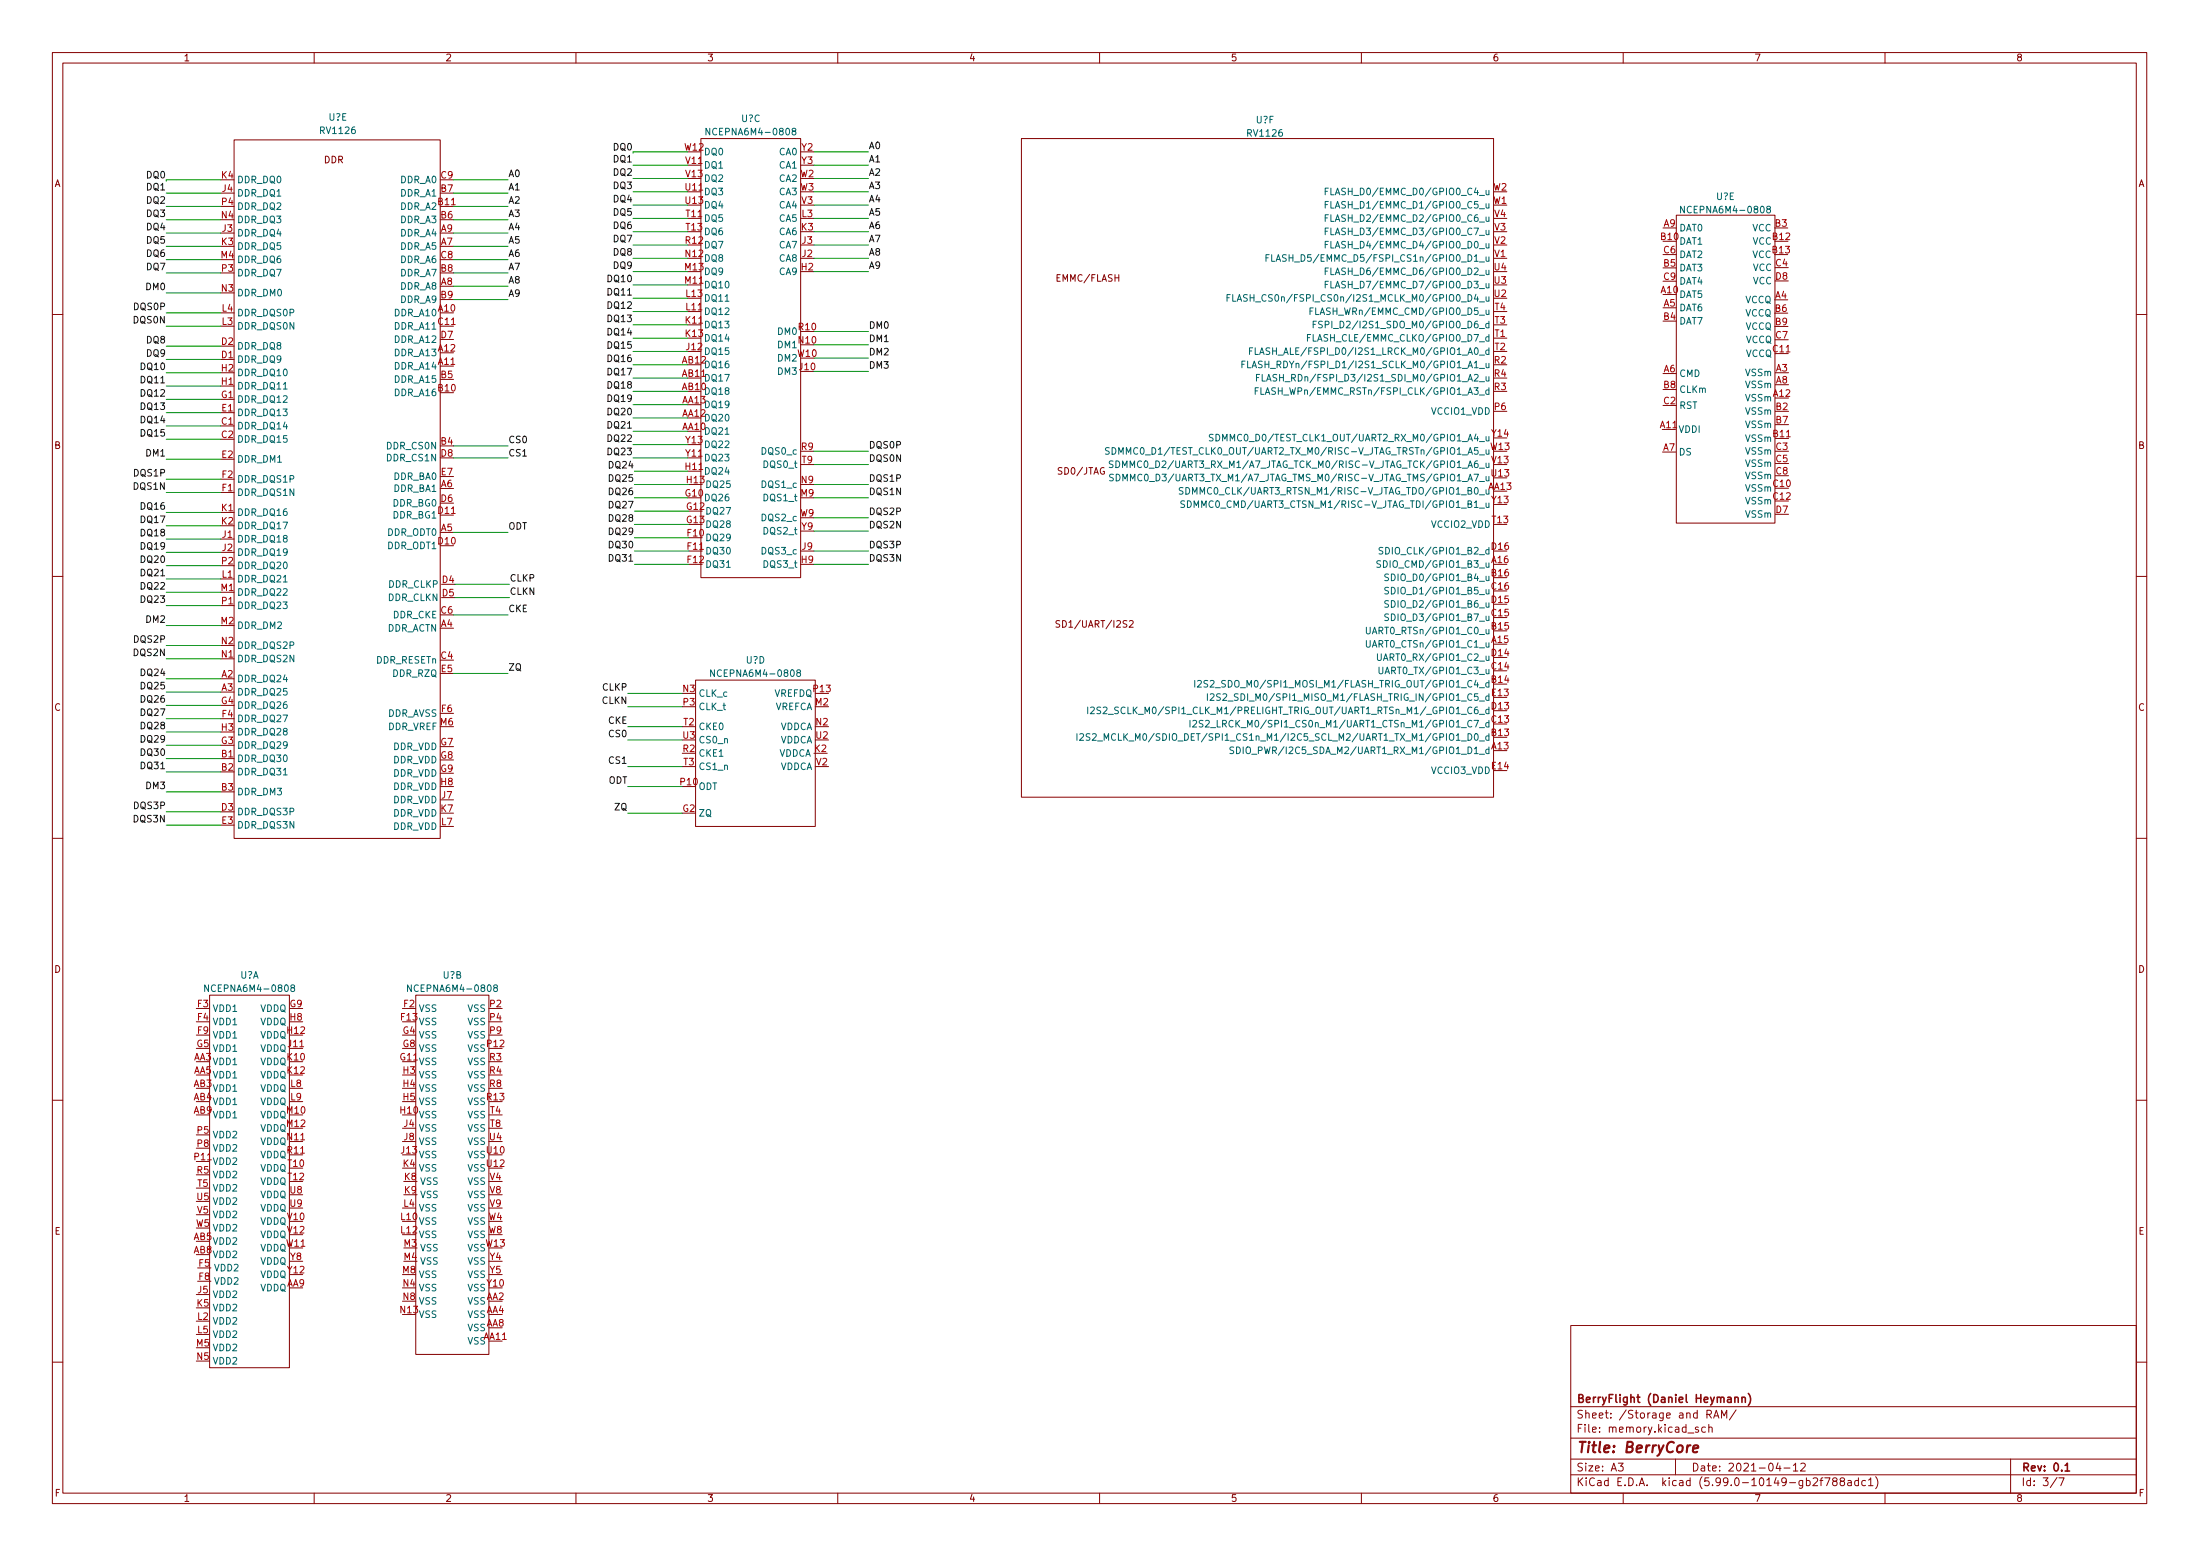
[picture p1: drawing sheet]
<svg xmlns="http://www.w3.org/2000/svg" width="420mm" height="297mm" viewBox="0 0 420 297" stroke-linecap="round" stroke-linejoin="round" font-family="sans-serif">
<g fill="none" stroke="#840000" stroke-width=".19">
<path d="M10 10h400v277h-400zM12 12h396v273h-396zM60 10v2M110 10v2M160 10v2M210 10v2M260 10v2M310 10v2M360 10v2M44.7 26.7h39.4v133.4h-39.4zM133.9 26.5h19v83.8h-19zM195.1 26.5h90.1v125.7h-90.1z"/>
<path d="M320.1 41.1h18.9v58.8h-18.9zM10 60h2M408 60h2M10 110h2M42.2 102.9h2.5M42.2 110.5h2.5M202.4 118.5h-.5l-.2 .1v.4l.6 .2 .1 .3-.3 .2h-.4M215.7 118.6l.5-.1 .2 .3-.8 .9h.8M408 110h2M132.8 129.8h22.9v28h-22.9zM10 160h2M408 160h2"/>
<path d="M40 190h15.3v71.1h-15.3zM79.4 190h14v68.6h-14zM10 210h2M408 210h2M300 253h108v32h-108zM10 260h2M300 278.5h108M300 274.5h108M300 268.5h108M309.1 279.3h.9l-.5 .6 .4 .1v.7l-.2 .1-.6-.1M320 278.5v3M324.4 272.5l-.4-.1-.2 .2v.2l.6 .2v.3h-.6"/>
<path d="M325.7 272.5l-.4-.1-.3 .3 .1 .6h.6M326 270l.7-.1 .1-.2v-.3l-.2-.2h-.6v1.5M326.4 272.6l.2-.2 .3 .1 .1 .9M326.4 271.9v1.5M326.4 270l.4 .7M327.3 270.7l.5-1.5 .5 1.5M327.4 270.3h.7M328.8 270.7v-1.5l.5 1.1 .5-1.1v1.5M331.6 269.1l-1.3 2M339.6 279.2l-.4 1.1h.9M339.9 279.8v1M342.5 279.7l.4-.4v1.5"/>
<path d="M343.9 279.5l.6-.2 .2 .2 .1 .2-1 1.1h1M384 278.5v6.5M408 260h2M60 285v2M110 285v2M160 285v2M210 285v2M260 285v2M300 281.5h108M310 285v2M340.7 280.2h1.2M342.5 280.8h.9"/>
<path d="M346.3 282.3l.5-.2 .3 .2v.2l-.9 1.1h.9M347.6 282.6h.5M348.1 282.1l-.3 .2v1.3M348.5 282.1h1l-.6 1.5M350.3 282.8l-.3-.3 .1-.2 .2-.2 .4 .1 .2 .2-.1 .2-.7 .2-.1 .2 .1 .5 .2 .1h.3l.3-.3-.1-.4-.2-.1M351.7 282.8l-.3-.3 .1-.2 .2-.2 .4 .1 .2 .2-.1 .2-.6 .2-.2 .2 .1 .5 .2 .1h.3l.3-.3-.1-.4-.2-.1M352.9 282.7h.6l.1 .9M353.6 283h-.5a.29 .29 0 0 0-.3 .3 .29 .29 0 0 0 .3 .3l.5-.1M354.9 282.7l-.4-.1-.3 .3 .2 .6h.5M354.9 282.1v1.5M356.3 282.7l-.4-.1-.3 .3 .1 .6h.6M356.8 282.5l.5-.4v1.5"/>
<path d="M356.8 283.6h.9M358.2 281.9a1.72 1.72 0 0 1 0 2.3M360 285v2M392.9 282l-1.3 2M393.2 282.1h1l-.6 1.5"/>
</g>
<path d="M331.3 266.9l.2-.2 .4 .1 .1 .9M331.3 266.7v1M332.7 266.9l.2-.2 .4 .1v.9M332.7 266.7v1M333.9 266a1.72 1.72 0 0 1 0 2.3M394.4 279.7l.4-.4v1.5M394.4 280.8h.9" fill="none" stroke="#840000" stroke-width=".3"/>
<path d="M323.3 276.6l1-.2v-.4h-.8l-.2 1 .2 .2 .6-.1" fill="none" stroke="#840000" stroke-width=".4"/>
<g fill="none" stroke="#006464" stroke-width=".19">
<path d="M135.6 24.5v1.3l-.8-1.3v1.3M151.5 25l-.2-.2v-.2l.2-.1h.4v.4l-.5 .2-.1 .2v.3l.2 .2h.3l.2-.3-.1-.3-.1-.2M253.1 39.1h.4M253.1 36.5h.4M253.7 38.5h-.6v1.2M253.7 35.9h-.6v1.3M254.2 38.5v1.2h.6M254.2 35.9v1.3h.6M321.7 39.4v1.2l-.7-1.2v1.2M337.6 39.9l-.2-.2 .1-.2 .1-.1h.4l.1 .4-.6 .2-.1 .2 .1 .3 .1 .1h.3l.2-.2v-.2l-.2-.3M234.3 56.8h.5M234.9 56.2h-.6v1.3"/>
<path d="M235.4 56.2v1.3h.6M236.3 57.5l.4-1.3 .4 1.3M236.4 57.1h.6M238.2 56.3l-.5-.1-.2 .3 .1 .3 .6 .2v.4l-.2 .1-.5-.1M241.8 49.2h.4M242.4 48.6h-.6v1.3M242.9 48.6v1.3h.6M243.7 49.9l.4-1.3 .5 1.3M243.8 49.5h.6M250.2 59.4h.4M250.8 58.8h-.6v1.2M253.1 54.3h.4"/>
<path d="M253.1 51.8h.4M253.1 46.7h.4M253.1 44.1h.4M253.1 41.6h.4M253.7 53.7h-.6v1.3M253.7 51.2h-.6v1.2M253.7 46.1h-.6v1.2M253.7 43.5h-.6v1.3M253.7 41h-.6v1.3M254.2 53.7v1.3h.6M254.2 51.2v1.2h.6M254.2 46.1v1.2h.6"/>
<path d="M254.2 43.5v1.3h.6M254.2 41v1.3h.6M237.2 69.5h.4M237.8 68.9h-.6v1.3M238.3 68.9v1.3h.6M238.6 67h.5M239.1 70.2l.4-1.3 .5 1.3M239.2 66.4h-.6v1.3M239.2 69.8h.6M239.7 66.4v1.3h.6M239.7 74.6h.4M240 72.1h.4"/>
<path d="M240.3 74h-.6v1.3M240.6 71.5h-.6v1.2M240.6 67.7l.4-1.3 .4 1.3M240.7 67.3h.6M240.8 74v1.3h.6M241.1 69l-.5-.1-.2 .2v.3l.5 .3 .2 .3-.3 .2-.5-.1M241.1 71.5v1.2h.6M241.7 75.3l.4-1.3 .4 1.3M241.9 72.7l.4-1.2 .4 1.2M242 72.4h.6M243.8 71.5h-.4l-.3 .2 .1 .3 .6 .3v.3l-.2 .1h-.5M249.7 64.5h.4"/>
<path d="M250.3 63.9h-.6v1.2M250.8 61.9h.4M251.4 61.3h-.6v1.3M252.5 61.4l-.4-.1-.2 .1v.4l.5 .2 .1 .3-.2 .3-.5-.1M253.1 62l.6-.1 .1-.2v-.3l-.7-.1v1.3M211.8 85.5l-.4-.1-.2 .2v.3l.5 .3 .1 .3-.2 .2h-.5M212.4 85.4a.64 .64 0 0 1 .7 .7 .64 .64 0 0 1-.7 .6zM212.6 88h-.5l-.2 .1v.4l.5 .2 .2 .3-.3 .3-.5-.1M212.6 90.6l-.5-.1-.1 .1v.4l.5 .3 .1 .3-.2 .2-.5-.1M213.1 88a.64 .64 0 0 1 .7 .6 .64 .64 0 0 1-.7 .7zM213.2 90.5a.64 .64 0 0 1 .7 .7 .64 .64 0 0 1-.7 .6zM213.7 86.7v-1.3l.4 1 .4-1v1.3"/>
<path d="M214.4 89.3v-1.3l.4 .9 .4-.9v1.3M214.4 91.8v-1.3l.5 .9 .4-.9v1.3M225.9 93.1h-.4l-.2 .1v.4l.5 .2 .1 .3-.2 .2h-.5M226.2 95.7l-.4-.1-.2 .1v.4l.5 .2 .1 .3-.2 .3-.5-.1M226.5 93.1a.64 .64 0 0 1 .7 .6 .64 .64 0 0 1-.7 .6zM226.8 95.6a.64 .64 0 0 1 .7 .6 .64 .64 0 0 1-.7 .7zM227.7 94.3v-1.2l.5 .9 .4-.9v1.2M228.1 96.9v-1.3l.4 .9 .4-.9v1.3M231.7 83l-.5-.1-.2 .1v.4l.6 .2 .1 .3-.3 .3-.4-.1M232.2 82.9a.64 .64 0 0 1 .8 .6 .64 .64 0 0 1-.8 .7zM283.8 88.4l.1 .8 .3 .1 .2-.2M284.4 88.4v.9"/>
<path d="M261 119.7v1.1l.2 .2 .4-.1 .1-.1v-1.1M263.7 107.1l-.5-.1-.2 .2v.3l.6 .3 .1 .3-.3 .2-.5-.1M264.1 104.6l-.5-.1-.2 .1v.4l.6 .2 .1 .3-.2 .3-.5-.1M265.2 109.6h-.5l-.2 .1v.4l.6 .2 .1 .3-.3 .2h-.4M265.2 117.3l-.5-.1-.2 .1v.4l.6 .2 .1 .3-.3 .3-.4-.1M265.2 112.2l-.5-.1-.2 .1v.4l.6 .2 .1 .3-.3 .3-.4-.1M265.2 114.7h-.5l-.2 .1v.3l.6 .3 .1 .3-.3 .2h-.4M136.4 127.9v1.2l-.7-1.2v1.2M152.4 128.4l-.2-.2v-.2l.2-.1h.4v.4l-.5 .2-.1 .2v.3l.2 .1h.4l.1-.2v-.2l-.3-.3M207.7 135v1.2M208.3 135.1l.5-.1 .2 .3-.8 .9h.8M210.2 135h-.5l-.2 .1v.4l.6 .2 .1 .3-.2 .2h-.5"/>
<path d="M210.7 135.1l.5-.1 .2 .3-.8 .9h.8M211.7 136.4h.9M227.3 137.5v1.3M227.8 137.6l.5-.1 .2 .4-.8 .9h.8M228.2 129.9v1.3M228.7 130l.5-.1 .2 .4-.7 .9h.7M229.7 137.6l-.4-.1-.2 .1v.4l.5 .2 .1 .3-.2 .3-.5-.1M230.2 137.6l.5-.1 .3 .4-.8 .9h.8M230.6 132.4v1.3M230.7 130l-.5-.1-.2 .1v.4l.5 .2 .2 .3-.3 .3-.5-.1M231.1 130l.5-.1 .3 .4-.8 .9h.8M231.1 132.6l.5-.2 .3 .4-.8 .9h.8"/>
<path d="M231.2 138.9h1M233.1 132.5l-.5-.1-.2 .2v.3l.6 .3 .1 .3-.3 .2-.5-.1M233.6 132.6l.4-.2 .3 .4-.8 .9h.8M261 122.3v1l.2 .2h.4l.1-.2v-1M263.1 124.8v1l.2 .3 .4-.1 .1-.2v-1M263.4 127.4v1l.2 .2h.4l.1-.2v-1M205.7 140.1v1.2M206.2 140.2l.5-.1 .2 .3-.7 .9h.7M208.2 140.1h-.5l-.2 .1v.3l.5 .3 .2 .3-.3 .2h-.5M208.6 140.2l.5-.1 .3 .3-.8 .9h.8M209.6 141.4h1M210.9 141.3v-1.2l.4 .9 .4-.9v1.2"/>
<path d="M235.6 142.7l-.5-.1-.2 .1v.4l.6 .2 .1 .3-.2 .3-.5-.1M236.2 142.6a.64 .64 0 0 1 .7 .6 .64 .64 0 0 1-.7 .7zM237.4 142.6v1.3M39.8 188v1.3l-.7-1.3v1.3M55.8 188.6l-.3-.3 .1-.2 .2-.1 .3 .1 .1 .3-.5 .2-.2 .2 .1 .4 .2 .1 .3-.1 .2-.2v-.2l-.3-.2M78.6 188v1.3l-.8-1.3v1.3M94.5 188.6l-.2-.3v-.2l.2-.1 .4 .1v.3l-.5 .2-.1 .2v.4l.2 .1 .4-.1 .1-.2v-.2l-.2-.2"/>
</g>
<g fill="none" stroke="#009600" stroke-width=".19">
<path d="M31.7 39.4h10.5M31.7 36.9h10.5M31.7 34.3h10.5M86.6 39.4h10.4M86.6 36.9h10.4M86.6 34.3h10.4M120.9 39.2h10.4M120.9 34.1h10.4M120.9 36.6h10.4M120.9 31.5h10.4M120.9 29h10.4M155.4 39.2h10.5"/>
<path d="M155.4 34.1h10.5M155.4 36.6h10.5M155.4 31.5h10.5M155.4 29h10.5M31.7 41.9h10.5M31.7 44.5h10.5M31.7 52.1h10.5M31.7 49.6h10.5M31.7 59.7h10.5M31.7 55.9h10.5M31.7 47h10.5M86.6 41.9h10.4"/>
<path d="M86.6 44.5h10.4M86.6 52.1h10.4M86.6 49.6h10.4M86.6 47h10.4M86.6 57.2h10.4M86.6 54.6h10.4M120.9 56.9h10.4M120.9 51.9h10.4M120.9 49.3h10.4M120.9 44.2h10.4M120.9 46.8h10.4M120.9 54.4h10.4"/>
<path d="M120.9 41.7h10.4M120.9 59.5h10.4M155.4 51.9h10.5M155.4 49.3h10.5M155.4 44.2h10.5M155.4 46.8h10.5M155.4 41.7h10.5M31.7 66.1h10.5M31.7 68.6h10.5M31.7 62.3h10.5M31.7 71.2h10.5M31.7 73.7h10.5"/>
<path d="M31.7 76.2h10.5M31.7 78.8h10.5M120.9 67.1h10.4M120.9 64.6h10.4M120.9 79.8h10.4M120.9 77.3h10.4M120.9 62h10.4M120.9 74.7h10.4M120.9 72.2h10.4M120.9 69.6h10.4M155.4 68.4h10.5M155.4 63.3h10.5"/>
<path d="M155.4 65.8h10.5M155.4 70.9h10.5M31.7 81.3h10.5M31.7 83.9h10.5M31.7 87.7h10.5M31.7 97.8h10.5M31.7 94h10.5M31.7 91.5h10.5M86.6 85.1h10.4M86.6 87.4h10.4M120.9 82.3h10.4M120.9 87.4h10.4"/>
<path d="M120.9 84.9h10.4M121.2 97.6h10.4M121.2 92.5h10.4M121.2 95h10.1M121.2 90h10.1M155.4 92.5h10.5M155.4 95h10.5M155.4 98.8h10.5M155.4 86.1h10.5M155.4 88.7h10.5M31.7 110.5h10.5M31.7 105.4h10.5"/>
<path d="M31.7 113.1h10.5M31.7 108h10.5M31.7 115.6h10.5M31.7 100.4h10.5M31.7 102.9h10.5M31.7 119.4h10.5M86.6 117.4h10.4M86.6 101.6h10.4M86.9 114.1h10.4M86.9 111.5h10.4M121.2 107.7h10.4M121.2 102.7h10.4"/>
<path d="M121.2 100.1h10.4M121.2 105.2h10.4M155.4 107.7h10.5M155.4 105.2h10.5M155.4 101.4h10.5M31.7 129.6h10.5M31.7 137.2h10.5M31.7 123.2h10.5M31.7 125.8h10.5M31.7 134.7h10.5M31.7 139.7h10.5M31.7 132.1h10.5"/>
<path d="M86.6 128.6h10.4M119.9 134.9h10.4M119.9 132.4h10.4M119.9 138.7h10.4M31.7 151.2h10.5M31.7 142.3h10.5M31.7 147.4h10.5M31.7 155h10.5M31.7 157.5h10.5M31.7 144.8h10.5M119.9 141.3h10.4M119.9 155.2h10.4"/>
<path d="M119.9 150.2h10.4M119.9 146.3h10.4"/>
</g>
<text font-size="2.8" fill="#840000" x="301" y="277.3">Title: BerryCore</text>
<g font-size="2.1" fill="#840000">
<text x="301" y="267.8">BerryFlight (Daniel Heymann)</text>
<text x="301" y="273.5">File: memory.kicad_sch</text>
<text x="301" y="270.8">Sheet: /Storage and RAM/</text>
<text x="301" y="280.9">Size: A3</text>
<text x="323" y="280.9">Date: 2021-04-12</text>
<text x="386" y="280.9">Rev: 0.1</text>
<text x="301" y="283.7">KiCad E.D.A. kicad (5.99.0-10149-gb2f788adc1)</text>
<text x="386" y="283.7">Id: 3/7</text>
</g>
<g font-size="1.8" fill="#840000">
<text x="35" y="11.7">1</text>
<text x="85" y="11.7">2</text>
<text x="135" y="11.7">3</text>
<text x="185" y="11.7">4</text>
<text x="235" y="11.7">5</text>
<text x="285" y="11.7">6</text>
<text x="335" y="11.7">7</text>
<text x="385" y="11.7">8</text>
<text x="10.3" y="35.7">A</text>
<text x="61.8" y="31.2">DDR</text>
<text x="408.3" y="35.7">A</text>
<text x="201.9" y="53.8">EMMC/FLASH</text>
<text x="10.3" y="85.7">B</text>
<text x="408.3" y="85.7">B</text>
<text x="202.2" y="90.6">SD0/JTAG</text>
<text x="202.6" y="119.8">SD1/UART/I2S2</text>
<text x="10.3" y="135.7">C</text>
<text x="408.3" y="135.7">C</text>
<text x="10.3" y="185.7">D</text>
<text x="408.3" y="185.7">D</text>
<text x="10.4" y="235.7">E</text>
<text x="408.4" y="235.7">E</text>
<text x="10.4" y="285.7">F</text>
<text x="35" y="286.7">1</text>
<text x="85" y="286.7">2</text>
<text x="135" y="286.7">3</text>
<text x="185" y="286.7">4</text>
<text x="235" y="286.7">5</text>
<text x="285" y="286.7">6</text>
<text x="335" y="286.7">7</text>
<text x="385" y="286.7">8</text>
<text x="408.4" y="285.7">F</text>
</g>
<g font-size="1.8" fill="#006464">
<text x="62.7" y="23">U?E</text>
<text x="141.6" y="23.3">U?C</text>
<text x="239.9" y="23.5">U?F</text>
<text x="61.3" y="25.6">RV1126</text>
<text x="134.4" y="29.6">DQ0</text>
<text x="135.7" y="25.8">NCEPNA6M4-0808</text>
<text x="148.9" y="29.6">CA0</text>
<text x="238.4" y="26.1">RV1126</text>
<text x="45.2" y="35">DDR_DQ0</text>
<text x="76.5" y="35">DDR_A0</text>
<text x="134.4" y="32.2">DQ1</text>
<text x="134.4" y="34.7">DQ2</text>
<text x="148.9" y="34.7">CA2</text>
<text x="148.9" y="32.2">CA1</text>
<text x="45.2" y="37.5">DDR_DQ1</text>
<text x="45.2" y="40">DDR_DQ2</text>
<text x="76.5" y="40">DDR_A2</text>
<text x="76.5" y="37.5">DDR_A1</text>
<text x="134.4" y="37.2">DQ3</text>
<text x="134.4" y="39.8">DQ4</text>
<text x="148.9" y="39.8">CA4</text>
<text x="148.9" y="37.2">CA3</text>
<text x="255.2" y="39.8">FLASH_D1/EMMC_D1/GPIO0_C5_u</text>
<text x="255.2" y="37.2">FLASH_D0/EMMC_D0/GPIO0_C4_u</text>
<text x="321.8" y="40.7">NCEPNA6M4-0808</text>
<text x="327.7" y="38.2">U?E</text>
<text x="45.2" y="45.1">DDR_DQ4</text>
<text x="45.2" y="47.7">DDR_DQ5</text>
<text x="45.2" y="42.6">DDR_DQ3</text>
<text x="76.5" y="47.7">DDR_A5</text>
<text x="76.5" y="45.1">DDR_A4</text>
<text x="76.5" y="42.6">DDR_A3</text>
<text x="134.4" y="47.4">DQ7</text>
<text x="134.4" y="42.3">DQ5</text>
<text x="134.4" y="44.9">DQ6</text>
<text x="148.9" y="47.4">CA7</text>
<text x="148.9" y="44.9">CA6</text>
<text x="148.9" y="42.3">CA5</text>
<text x="255.2" y="47.4">FLASH_D4/EMMC_D4/GPIO0_D0_u</text>
<text x="255.2" y="44.9">FLASH_D3/EMMC_D3/GPIO0_C7_u</text>
<text x="255.2" y="42.3">FLASH_D2/EMMC_D2/GPIO0_C6_u</text>
<text x="320.6" y="44.2">DAT0</text>
<text x="320.6" y="46.7">DAT1</text>
<text x="334.6" y="44.2">VCC</text>
<text x="334.7" y="46.7">VCC</text>
<text x="45.2" y="50.2">DDR_DQ6</text>
<text x="45.2" y="52.7">DDR_DQ7</text>
<text x="76.5" y="52.7">DDR_A7</text>
<text x="76.5" y="50.2">DDR_A6</text>
<text x="134.4" y="52.5">DQ9</text>
<text x="134.4" y="49.9">DQ8</text>
<text x="148.9" y="52.5">CA9</text>
<text x="148.9" y="49.9">CA8</text>
<text x="245.3" y="49.9">FLASH_D5/EMMC_D5/FSPI_CS1n/GPIO0_D1_u</text>
<text x="255.2" y="52.5">FLASH_D6/EMMC_D6/GPIO0_D2_u</text>
<text x="320.6" y="51.8">DAT3</text>
<text x="320.6" y="49.2">DAT2</text>
<text x="334.6" y="49.2">VCC</text>
<text x="334.7" y="51.7">VCC</text>
<text x="45.2" y="56.6">DDR_DM0</text>
<text x="76.5" y="55.3">DDR_A8</text>
<text x="76.5" y="57.8">DDR_A9</text>
<text x="134.4" y="57.6">DQ11</text>
<text x="134.4" y="55">DQ10</text>
<text x="238.5" y="57.6">FLASH_CS0n/FSPI_CS0n/I2S1_MCLK_M0/GPIO0_D4_u</text>
<text x="255.2" y="55">FLASH_D7/EMMC_D7/GPIO0_D3_u</text>
<text x="320.6" y="56.9">DAT5</text>
<text x="320.6" y="59.4">DAT6</text>
<text x="320.6" y="54.3">DAT4</text>
<text x="333.3" y="57.9">VCCQ</text>
<text x="334.7" y="54.3">VCC</text>
<text x="45.2" y="62.9">DDR_DQS0N</text>
<text x="45.2" y="60.4">DDR_DQS0P</text>
<text x="75.5" y="60.4">DDR_A10</text>
<text x="75.5" y="62.9">DDR_A11</text>
<text x="75.5" y="65.4">DDR_A12</text>
<text x="134.4" y="62.6">DQ13</text>
<text x="134.4" y="65.2">DQ14</text>
<text x="134.4" y="60.1">DQ12</text>
<text x="148.7" y="63.9">DM0</text>
<text x="251.2" y="65.2">FLASH_CLE/EMMC_CLKO/GPIO0_D7_d</text>
<text x="251.7" y="60.1">FLASH_WRn/EMMC_CMD/GPIO0_D5_u</text>
<text x="254" y="62.6">FSPI_D2/I2S1_SDO_M0/GPIO0_D6_d</text>
<text x="320.6" y="61.9">DAT7</text>
<text x="333.3" y="60.4">VCCQ</text>
<text x="333.3" y="63">VCCQ</text>
<text x="333.4" y="65.5">VCCQ</text>
<text x="45.2" y="69.3">DDR_DQ9</text>
<text x="45.2" y="66.7">DDR_DQ8</text>
<text x="45.2" y="71.8">DDR_DQ10</text>
<text x="75.5" y="70.5">DDR_A14</text>
<text x="75.5" y="68">DDR_A13</text>
<text x="134.4" y="70.3">DQ16</text>
<text x="134.4" y="67.7">DQ15</text>
<text x="148.7" y="71.5">DM3</text>
<text x="148.7" y="66.5">DM1</text>
<text x="148.7" y="69">DM2</text>
<text x="240.8" y="70.3">FLASH_RDYn/FSPI_D1/I2S1_SCLK_M0/GPIO1_A1_u</text>
<text x="242" y="67.7">FLASH_ALE/FSPI_D0/I2S1_LRCK_M0/GPIO1_A0_d</text>
<text x="320.6" y="71.9">CMD</text>
<text x="333.4" y="68.1">VCCQ</text>
<text x="333.4" y="71.8">VSSm</text>
<text x="45.2" y="76.9">DDR_DQ12</text>
<text x="45.2" y="74.3">DDR_DQ11</text>
<text x="75.5" y="75.6">DDR_A16</text>
<text x="75.5" y="73.1">DDR_A15</text>
<text x="134.4" y="77.9">DQ19</text>
<text x="134.4" y="75.3">DQ18</text>
<text x="134.4" y="72.8">DQ17</text>
<text x="242.2" y="75.3">FLASH_WPn/EMMC_RSTn/FSPI_CLK/GPIO1_A3_d</text>
<text x="243.8" y="72.8">FLASH_RDn/FSPI_D3/I2S1_SDI_M0/GPIO1_A2_u</text>
<text x="320.6" y="75">CLKm</text>
<text x="333.4" y="76.6">VSSm</text>
<text x="333.4" y="74.1">VSSm</text>
<text x="45.2" y="82">DDR_DQ14</text>
<text x="45.2" y="79.4">DDR_DQ13</text>
<text x="134.4" y="83">DQ21</text>
<text x="134.4" y="80.4">DQ20</text>
<text x="273.4" y="79.2">VCCIO1_VDD</text>
<text x="320.5" y="82.6">VDDI</text>
<text x="320.6" y="78">RST</text>
<text x="333.4" y="79.2">VSSm</text>
<text x="333.4" y="81.7">VSSm</text>
<text x="45.2" y="84.5">DDR_DQ15</text>
<text x="45.2" y="88.3">DDR_DM1</text>
<text x="74" y="85.8">DDR_CS0N</text>
<text x="74" y="88">DDR_CS1N</text>
<text x="134.4" y="88">DQ23</text>
<text x="134.4" y="85.5">DQ22</text>
<text x="145.6" y="86.8">DQS0_c</text>
<text x="146" y="89.3">DQS0_t</text>
<text x="215.3" y="86.8">SDMMC0_D1/TEST_CLK0_OUT/UART2_TX_M0/RISC-V_JTAG_TRSTn/GPIO1_A5_u</text>
<text x="216" y="89.3">SDMMC0_D2/UART3_RX_M1/A7_JTAG_TCK_M0/RISC-V_JTAG_TCK/GPIO1_A6_u</text>
<text x="234" y="84.2">SDMMC0_D0/TEST_CLK1_OUT/UART2_RX_M0/GPIO1_A4_u</text>
<text x="320.5" y="86.9">DS</text>
<text x="333.4" y="84.3">VSSm</text>
<text x="333.4" y="86.8">VSSm</text>
<text x="333.4" y="89.1">VSSm</text>
<text x="45.2" y="94.7">DDR_DQS1N</text>
<text x="45.2" y="92.1">DDR_DQS1P</text>
<text x="75.2" y="93.9">DDR_BA1</text>
<text x="75.2" y="91.6">DDR_BA0</text>
<text x="134.4" y="95.7">DQ26</text>
<text x="134.4" y="90.6">DQ24</text>
<text x="134.6" y="93.1">DQ25</text>
<text x="145.6" y="93.1">DQS1_c</text>
<text x="146" y="95.7">DQS1_t</text>
<text x="216" y="91.9">SDMMC0_D3/UART3_TX_M1/A7_JTAG_TMS_M0/RISC-V_JTAG_TMS/GPIO1_A7_u</text>
<text x="228.7" y="94.4">SDMMC0_CLK/UART3_RTSN_M1/RISC-V_JTAG_TDO/GPIO1_B0_u</text>
<text x="333.4" y="93.8">VSSm</text>
<text x="333.4" y="91.5">VSSm</text>
<text x="45.2" y="98.5">DDR_DQ16</text>
<text x="45.2" y="101">DDR_DQ17</text>
<text x="75.1" y="99">DDR_BG1</text>
<text x="75.1" y="96.7">DDR_BG0</text>
<text x="134.6" y="98.2">DQ27</text>
<text x="134.6" y="100.7">DQ28</text>
<text x="145.6" y="99.5">DQS2_c</text>
<text x="229.2" y="96.9">SDMMC0_CMD/UART3_CTSN_M1/RISC-V_JTAG_TDI/GPIO1_B1_u</text>
<text x="273.4" y="100.7">VCCIO2_VDD</text>
<text x="333.4" y="96.3">VSSm</text>
<text x="333.4" y="98.8">VSSm</text>
<text x="45.2" y="103.5">DDR_DQ18</text>
<text x="45.2" y="106.1">DDR_DQ19</text>
<text x="74" y="102.3">DDR_ODT0</text>
<text x="74" y="104.8">DDR_ODT1</text>
<text x="134.6" y="103.3">DQ29</text>
<text x="134.6" y="105.8">DQ30</text>
<text x="145.6" y="105.8">DQS3_c</text>
<text x="146" y="102">DQS2_t</text>
<text x="264.6" y="105.8">SDIO_CLK/GPIO1_B2_d</text>
<text x="45.2" y="111.2">DDR_DQ21</text>
<text x="45.2" y="113.7">DDR_DQ22</text>
<text x="45.2" y="108.6">DDR_DQ20</text>
<text x="74.2" y="112.2">DDR_CLKP</text>
<text x="134.6" y="108.4">DQ31</text>
<text x="146" y="108.4">DQS3_t</text>
<text x="264.2" y="108.4">SDIO_CMD/GPIO1_B3_u</text>
<text x="266" y="110.9">SDIO_D0/GPIO1_B4_u</text>
<text x="266" y="113.4">SDIO_D1/GPIO1_B5_u</text>
<text x="45.2" y="116.2">DDR_DQ23</text>
<text x="74.1" y="114.7">DDR_CLKN</text>
<text x="75" y="118">DDR_CKE</text>
<text x="266" y="118.5">SDIO_D3/GPIO1_B7_u</text>
<text x="266" y="116">SDIO_D2/GPIO1_B6_u</text>
<text x="45.2" y="120.1">DDR_DM2</text>
<text x="45.2" y="123.9">DDR_DQS2P</text>
<text x="73.8" y="120.6">DDR_ACTN</text>
<text x="262" y="123.6">UART0_CTSn/GPIO1_C1_u</text>
<text x="262" y="121.1">UART0_RTSn/GPIO1_C0_u</text>
<text x="45.2" y="130.2">DDR_DQ24</text>
<text x="45.2" y="126.4">DDR_DQS2N</text>
<text x="71.8" y="126.7">DDR_RESETn</text>
<text x="75" y="129.2">DDR_RZQ</text>
<text x="136.6" y="129.2">NCEPNA6M4-0808</text>
<text x="142.5" y="126.7">U?D</text>
<text x="232" y="131.2">I2S2_SDO_M0/SPI1_MOSI_M1/FLASH_TRIG_OUT/GPIO1_C4_d</text>
<text x="264.2" y="126.1">UART0_RX/GPIO1_C2_u</text>
<text x="264.4" y="128.7">UART0_TX/GPIO1_C3_u</text>
<text x="45.2" y="132.8">DDR_DQ25</text>
<text x="45.2" y="137.8">DDR_DQ27</text>
<text x="45.2" y="135.3">DDR_DQ26</text>
<text x="73.9" y="136.8">DDR_AVSS</text>
<text x="133.3" y="133">CLK_c</text>
<text x="133.3" y="135.5">CLK_t</text>
<text x="147.8" y="133">VREFDQ</text>
<text x="147.9" y="135.5">VREFCA</text>
<text x="212.5" y="136.3">I2S2_SCLK_M0/SPI1_CLK_M1/PRELIGHT_TRIG_OUT/UART1_RTSn_M1/_GPIO1_C6_d</text>
<text x="234.9" y="133.8">I2S2_SDI_M0/SPI1_MISO_M1/FLASH_TRIG_IN/GPIO1_C5_d</text>
<text x="45.2" y="142.9">DDR_DQ29</text>
<text x="45.2" y="140.4">DDR_DQ28</text>
<text x="74" y="139.4">DDR_VREF</text>
<text x="75" y="143.2">DDR_VDD</text>
<text x="133.3" y="139.4">CKE0</text>
<text x="133.3" y="141.9">CS0_n</text>
<text x="148.9" y="139.4">VDDCA</text>
<text x="148.9" y="141.9">VDDCA</text>
<text x="212.5" y="141.4">I2S2_MCLK_M0/SDIO_DET/SPI1_CS1n_M1/I2C5_SCL_M2/UART1_TX_M1/GPIO1_D0_d</text>
<text x="231.9" y="138.8">I2S2_LRCK_M0/SPI1_CS0n_M1/UART1_CTSn_M1/GPIO1_C7_d</text>
<text x="238.4" y="143.9">SDIO_PWR/I2C5_SDA_M2/UART1_RX_M1/GPIO1_D1_d</text>
<text x="45.2" y="145.5">DDR_DQ30</text>
<text x="45.2" y="148">DDR_DQ31</text>
<text x="75" y="145.7">DDR_VDD</text>
<text x="75" y="148.2">DDR_VDD</text>
<text x="133.3" y="144.4">CKE1</text>
<text x="133.3" y="147">CS1_n</text>
<text x="148.7" y="144.4">VDDCA</text>
<text x="148.9" y="147">VDDCA</text>
<text x="273.4" y="147.7">VCCIO3_VDD</text>
<text x="45.2" y="151.8">DDR_DM3</text>
<text x="45.2" y="155.6">DDR_DQS3P</text>
<text x="75" y="150.8">DDR_VDD</text>
<text x="75" y="153.3">DDR_VDD</text>
<text x="75" y="155.9">DDR_VDD</text>
<text x="133.3" y="155.9">ZQ</text>
<text x="133.3" y="150.8">ODT</text>
<text x="45.2" y="158.2">DDR_DQS3N</text>
<text x="75" y="158.4">DDR_VDD</text>
<text x="39.9" y="189.3">NCEPNA6M4-0808</text>
<text x="45.8" y="186.8">U?A</text>
<text x="78.7" y="189.3">NCEPNA6M4-0808</text>
<text x="84.6" y="186.8">U?B</text>
<text x="40.5" y="193.2">VDD1</text>
<text x="40.5" y="195.7">VDD1</text>
<text x="49.7" y="193.2">VDDQ</text>
<text x="49.7" y="195.7">VDDQ</text>
<text x="79.9" y="195.7">VSS</text>
<text x="79.9" y="193.2">VSS</text>
<text x="89.3" y="193.2">VSS</text>
<text x="89.3" y="195.7">VSS</text>
<text x="40.5" y="203.3">VDD1</text>
<text x="40.5" y="198.2">VDD1</text>
<text x="40.5" y="200.8">VDD1</text>
<text x="49.7" y="198.2">VDDQ</text>
<text x="49.7" y="200.8">VDDQ</text>
<text x="49.7" y="203.3">VDDQ</text>
<text x="79.9" y="203.3">VSS</text>
<text x="79.9" y="198.2">VSS</text>
<text x="79.9" y="200.8">VSS</text>
<text x="89.3" y="200.8">VSS</text>
<text x="89.3" y="198.2">VSS</text>
<text x="89.3" y="203.3">VSS</text>
<text x="40.5" y="205.9">VDD1</text>
<text x="40.5" y="208.4">VDD1</text>
<text x="49.7" y="205.9">VDDQ</text>
<text x="49.7" y="208.4">VDDQ</text>
<text x="79.9" y="205.9">VSS</text>
<text x="79.9" y="208.4">VSS</text>
<text x="89.3" y="205.9">VSS</text>
<text x="89.3" y="208.4">VSS</text>
<text x="40.5" y="210.9">VDD1</text>
<text x="40.5" y="213.5">VDD1</text>
<text x="49.7" y="210.9">VDDQ</text>
<text x="49.7" y="213.5">VDDQ</text>
<text x="79.9" y="213.5">VSS</text>
<text x="79.9" y="210.9">VSS</text>
<text x="89.3" y="210.9">VSS</text>
<text x="89.3" y="213.5">VSS</text>
<text x="40.5" y="217.3">VDD2</text>
<text x="40.5" y="219.8">VDD2</text>
<text x="49.7" y="216">VDDQ</text>
<text x="49.7" y="218.6">VDDQ</text>
<text x="49.7" y="221.1">VDDQ</text>
<text x="79.9" y="221.1">VSS</text>
<text x="79.9" y="216">VSS</text>
<text x="79.9" y="218.6">VSS</text>
<text x="89.3" y="216">VSS</text>
<text x="89.3" y="221.1">VSS</text>
<text x="89.3" y="218.6">VSS</text>
<text x="40.5" y="222.4">VDD2</text>
<text x="40.5" y="224.9">VDD2</text>
<text x="40.5" y="227.4">VDD2</text>
<text x="49.7" y="223.6">VDDQ</text>
<text x="49.7" y="226.2">VDDQ</text>
<text x="79.9" y="223.6">VSS</text>
<text x="80.2" y="226.2">VSS</text>
<text x="89.3" y="223.6">VSS</text>
<text x="89.3" y="226.2">VSS</text>
<text x="40.5" y="230">VDD2</text>
<text x="40.5" y="232.5">VDD2</text>
<text x="49.7" y="228.7">VDDQ</text>
<text x="49.7" y="231.3">VDDQ</text>
<text x="49.7" y="233.8">VDDQ</text>
<text x="79.9" y="233.8">VSS</text>
<text x="79.9" y="231.3">VSS</text>
<text x="80.2" y="228.7">VSS</text>
<text x="89.3" y="228.7">VSS</text>
<text x="89.3" y="231.3">VSS</text>
<text x="89.3" y="233.8">VSS</text>
<text x="40.5" y="237.6">VDD2</text>
<text x="40.5" y="235.1">VDD2</text>
<text x="49.7" y="236.3">VDDQ</text>
<text x="49.7" y="238.9">VDDQ</text>
<text x="79.9" y="236.3">VSS</text>
<text x="80.2" y="238.9">VSS</text>
<text x="89.3" y="238.9">VSS</text>
<text x="89.3" y="236.3">VSS</text>
<text x="40.5" y="240.1">VDD2</text>
<text x="40.8" y="242.7">VDD2</text>
<text x="40.8" y="245.2">VDD2</text>
<text x="49.7" y="244">VDDQ</text>
<text x="49.7" y="241.4">VDDQ</text>
<text x="79.9" y="244">VSS</text>
<text x="80.2" y="241.4">VSS</text>
<text x="89.3" y="241.4">VSS</text>
<text x="89.3" y="244">VSS</text>
<text x="40.5" y="247.8">VDD2</text>
<text x="40.5" y="250.3">VDD2</text>
<text x="49.7" y="246.5">VDDQ</text>
<text x="79.9" y="251.6">VSS</text>
<text x="79.9" y="246.5">VSS</text>
<text x="79.9" y="249">VSS</text>
<text x="89.3" y="249">VSS</text>
<text x="89.3" y="251.6">VSS</text>
<text x="89.3" y="246.5">VSS</text>
<text x="40.5" y="252.8">VDD2</text>
<text x="40.5" y="255.4">VDD2</text>
<text x="40.5" y="257.9">VDD2</text>
<text x="89.3" y="254.1">VSS</text>
<text x="40.5" y="260.5">VDD2</text>
</g>
<g font-size="1.8" fill="#009600">
<text x="117.3" y="28.7">DQ0</text>
<text x="28.1" y="34">DQ0</text>
</g>
<g font-size="1.8" fill="#a90000">
<text x="130.8" y="28.7">W12</text>
<text x="153.1" y="28.7">Y2</text>
<text x="42.3" y="34.1">K4</text>
<text x="84.2" y="34.1">C9</text>
<text x="131" y="31.3">V11</text>
<text x="131" y="33.8">V13</text>
<text x="152.9" y="33.8">W2</text>
<text x="153.1" y="31.3">Y3</text>
<text x="42.3" y="41.7">N4</text>
<text x="42.4" y="39.2">P4</text>
<text x="42.5" y="36.6">J4</text>
<text x="83.7" y="39.2">B11</text>
<text x="84.2" y="41.7">B6</text>
<text x="84.2" y="36.6">B7</text>
<text x="131" y="36.4">U11</text>
<text x="131" y="38.9">U13</text>
<text x="131.1" y="41.4">T11</text>
<text x="152.9" y="36.4">W3</text>
<text x="153.1" y="38.9">V3</text>
<text x="153.1" y="41.4">L3</text>
<text x="285.2" y="38.9">W1</text>
<text x="285.2" y="36.4">W2</text>
<text x="285.4" y="41.4">V4</text>
<text x="42.3" y="46.8">K3</text>
<text x="42.5" y="44.2">J3</text>
<text x="84.2" y="46.8">A7</text>
<text x="84.2" y="44.2">A9</text>
<text x="131" y="46.5">R12</text>
<text x="131.1" y="44">T13</text>
<text x="153" y="44">K3</text>
<text x="153.2" y="46.5">J3</text>
<text x="285.4" y="46.5">V2</text>
<text x="285.4" y="44">V3</text>
<text x="317.2" y="45.8">B10</text>
<text x="317.7" y="43.3">A9</text>
<text x="338.6" y="45.8">B12</text>
<text x="339" y="43.3">B3</text>
<text x="42.2" y="49.3">M4</text>
<text x="42.4" y="51.9">P3</text>
<text x="84.2" y="51.9">B8</text>
<text x="84.2" y="49.3">C8</text>
<text x="130.9" y="51.6">M13</text>
<text x="131" y="49.1">N12</text>
<text x="153" y="51.6">H2</text>
<text x="153.2" y="49.1">J2</text>
<text x="285.4" y="51.6">U4</text>
<text x="285.4" y="49.1">V1</text>
<text x="317.7" y="50.9">B5</text>
<text x="317.7" y="48.3">C6</text>
<text x="317.7" y="53.4">C9</text>
<text x="338.5" y="48.3">B13</text>
<text x="339.1" y="50.8">C4</text>
<text x="339.1" y="53.4">D8</text>
<text x="42.3" y="55.7">N3</text>
<text x="42.4" y="59.5">L4</text>
<text x="83.7" y="59.5">A10</text>
<text x="84.2" y="54.4">A8</text>
<text x="84.2" y="56.9">B9</text>
<text x="130.9" y="54.1">M11</text>
<text x="131.1" y="59.2">L11</text>
<text x="131.1" y="56.7">L13</text>
<text x="285.4" y="56.7">U2</text>
<text x="285.4" y="54.1">U3</text>
<text x="285.5" y="59.2">T4</text>
<text x="317.2" y="56">A10</text>
<text x="317.7" y="58.5">A5</text>
<text x="339" y="57">A4</text>
<text x="339" y="59.5">B6</text>
<text x="42.3" y="65.8">D2</text>
<text x="42.4" y="62">L3</text>
<text x="83.7" y="62">C11</text>
<text x="84.2" y="64.6">D7</text>
<text x="131" y="61.8">K11</text>
<text x="131" y="64.3">K13</text>
<text x="152.6" y="65.6">N10</text>
<text x="152.6" y="63">R10</text>
<text x="285.5" y="64.3">T1</text>
<text x="285.5" y="61.8">T3</text>
<text x="317.7" y="61">B4</text>
<text x="339.1" y="62.1">B9</text>
<text x="339.1" y="64.6">C7</text>
<text x="42.3" y="68.4">D1</text>
<text x="42.3" y="70.9">H2</text>
<text x="83.7" y="69.6">A11</text>
<text x="83.7" y="67.1">A12</text>
<text x="130.3" y="71.9">AB11</text>
<text x="130.3" y="69.4">AB12</text>
<text x="131.1" y="66.8">J12</text>
<text x="152.4" y="68.1">W10</text>
<text x="152.7" y="70.6">J10</text>
<text x="285.4" y="69.4">R2</text>
<text x="285.4" y="71.9">R4</text>
<text x="285.5" y="66.8">T2</text>
<text x="317.7" y="71.1">A6</text>
<text x="338.6" y="67.2">C11</text>
<text x="339.2" y="70.9">A3</text>
<text x="42.3" y="76">G1</text>
<text x="42.3" y="73.4">H1</text>
<text x="83.7" y="74.7">B10</text>
<text x="84.2" y="72.2">B5</text>
<text x="130.3" y="77">AA13</text>
<text x="130.3" y="74.5">AB10</text>
<text x="285.4" y="74.5">R3</text>
<text x="317.7" y="74.1">B8</text>
<text x="317.7" y="77.2">C2</text>
<text x="338.7" y="75.7">A12</text>
<text x="339.2" y="73.2">A8</text>
<text x="42.3" y="81.1">C1</text>
<text x="42.3" y="83.6">C2</text>
<text x="42.4" y="78.5">E1</text>
<text x="130.3" y="82.1">AA10</text>
<text x="130.3" y="79.5">AA12</text>
<text x="284.9" y="83.3">Y14</text>
<text x="285.4" y="78.3">P6</text>
<text x="317.1" y="81.7">A11</text>
<text x="338.7" y="83.5">B11</text>
<text x="339.2" y="78.3">B2</text>
<text x="339.2" y="80.8">B7</text>
<text x="42.4" y="87.4">E2</text>
<text x="84.2" y="84.9">B4</text>
<text x="84.2" y="87.2">D8</text>
<text x="131" y="89.7">H11</text>
<text x="131" y="87.2">Y11</text>
<text x="131" y="84.6">Y13</text>
<text x="153" y="85.9">R9</text>
<text x="153.1" y="88.4">T9</text>
<text x="284.7" y="85.9">W13</text>
<text x="284.9" y="88.4">V13</text>
<text x="317.6" y="86">A7</text>
<text x="339.2" y="85.9">C3</text>
<text x="339.2" y="88.2">C5</text>
<text x="42.4" y="93.8">F1</text>
<text x="42.4" y="91.2">F2</text>
<text x="84.2" y="93">A6</text>
<text x="84.2" y="95.8">D6</text>
<text x="84.3" y="90.7">E7</text>
<text x="130.9" y="94.8">G10</text>
<text x="131.2" y="92.2">H13</text>
<text x="152.9" y="94.8">M9</text>
<text x="153" y="92.2">N9</text>
<text x="284.3" y="93.5">AA13</text>
<text x="284.9" y="91">U13</text>
<text x="338.7" y="92.9">C10</text>
<text x="338.7" y="95.4">C12</text>
<text x="339.2" y="90.6">C8</text>
<text x="42.3" y="97.6">K1</text>
<text x="42.3" y="100.1">K2</text>
<text x="83.7" y="98.1">D11</text>
<text x="84.2" y="101.4">A5</text>
<text x="131.2" y="97.3">G12</text>
<text x="131.2" y="99.9">G13</text>
<text x="152.9" y="98.6">W9</text>
<text x="153.1" y="101.1">Y9</text>
<text x="284.9" y="96">Y13</text>
<text x="285" y="99.9">T13</text>
<text x="339.2" y="97.9">D7</text>
<text x="42.4" y="107.7">P2</text>
<text x="42.5" y="102.7">J1</text>
<text x="42.5" y="105.2">J2</text>
<text x="83.7" y="103.9">D10</text>
<text x="131.3" y="102.4">F10</text>
<text x="131.3" y="104.9">F11</text>
<text x="131.3" y="107.5">F12</text>
<text x="153" y="107.5">H9</text>
<text x="153.2" y="104.9">J9</text>
<text x="284.9" y="107.5">A16</text>
<text x="284.9" y="104.9">D16</text>
<text x="42.2" y="112.8">M1</text>
<text x="42.4" y="110.3">L1</text>
<text x="84.5" y="111.3">D4</text>
<text x="84.5" y="113.8">D5</text>
<text x="284.9" y="110">B16</text>
<text x="284.9" y="112.6">C16</text>
<text x="42.2" y="119.2">M2</text>
<text x="42.4" y="115.4">P1</text>
<text x="84.2" y="119.7">A4</text>
<text x="84.2" y="117.1">C6</text>
<text x="284.9" y="117.6">C15</text>
<text x="284.9" y="115.1">D15</text>
<text x="42.3" y="125.5">N1</text>
<text x="42.3" y="123">N2</text>
<text x="84.2" y="125.8">C4</text>
<text x="284.9" y="122.7">A15</text>
<text x="284.9" y="120.2">B15</text>
<text x="284.9" y="125.3">D14</text>
<text x="42.3" y="129.3">A2</text>
<text x="42.3" y="131.9">A3</text>
<text x="84.3" y="128.3">E5</text>
<text x="284.9" y="130.3">B14</text>
<text x="284.9" y="127.8">C14</text>
<text x="42.3" y="134.4">G4</text>
<text x="42.4" y="136.9">F4</text>
<text x="84.3" y="135.9">F6</text>
<text x="130.4" y="132.1">N3</text>
<text x="130.5" y="134.7">P3</text>
<text x="155.4" y="132.1">P13</text>
<text x="155.7" y="134.7">M2</text>
<text x="284.9" y="138">C13</text>
<text x="284.9" y="135.4">D13</text>
<text x="284.9" y="132.9">E13</text>
<text x="42.3" y="142">G3</text>
<text x="42.3" y="139.5">H3</text>
<text x="84.1" y="138.5">M6</text>
<text x="84.2" y="142.3">G7</text>
<text x="130.4" y="143.5">R2</text>
<text x="130.4" y="141">U3</text>
<text x="130.5" y="138.5">T2</text>
<text x="155.6" y="143.5">K2</text>
<text x="155.8" y="138.5">N2</text>
<text x="155.8" y="141">U2</text>
<text x="284.9" y="143">A13</text>
<text x="284.9" y="140.5">B13</text>
<text x="42.3" y="144.6">B1</text>
<text x="42.3" y="147.1">B2</text>
<text x="84.2" y="144.8">G8</text>
<text x="84.2" y="147.4">G9</text>
<text x="84.2" y="149.9">H8</text>
<text x="130" y="149.9">P10</text>
<text x="130.5" y="146.1">T3</text>
<text x="155.9" y="146.1">V2</text>
<text x="284.9" y="146.8">E14</text>
<text x="42.3" y="150.9">B3</text>
<text x="42.3" y="154.7">D3</text>
<text x="84.2" y="155">K7</text>
<text x="84.4" y="152.4">J7</text>
<text x="130.4" y="155">G2</text>
<text x="42.4" y="157.3">E3</text>
<text x="84.3" y="157.5">L7</text>
<text x="37.7" y="192.3">F3</text>
<text x="37.7" y="194.8">F4</text>
<text x="37.7" y="197.3">F9</text>
<text x="54.9" y="197.3">H12</text>
<text x="55.4" y="192.3">G9</text>
<text x="55.4" y="194.8">H8</text>
<text x="76.6" y="194.8">F13</text>
<text x="77" y="197.3">G4</text>
<text x="77.1" y="192.3">F2</text>
<text x="93.6" y="192.3">P2</text>
<text x="93.6" y="194.8">P4</text>
<text x="93.6" y="197.3">P9</text>
<text x="37" y="202.4">AA3</text>
<text x="37.6" y="199.9">G5</text>
<text x="54.9" y="202.4">K10</text>
<text x="55.1" y="199.9">J11</text>
<text x="76.5" y="202.4">G11</text>
<text x="77" y="199.9">G8</text>
<text x="93.1" y="199.9">P12</text>
<text x="93.5" y="202.4">R3</text>
<text x="37" y="205">AA5</text>
<text x="37" y="207.5">AB3</text>
<text x="54.9" y="205">K12</text>
<text x="55.5" y="207.5">L8</text>
<text x="77" y="205">H3</text>
<text x="77" y="207.5">H4</text>
<text x="93.5" y="205">R4</text>
<text x="93.5" y="207.5">R8</text>
<text x="37" y="210">AB4</text>
<text x="37" y="212.6">AB9</text>
<text x="54.8" y="212.6">M10</text>
<text x="54.8" y="215.1">M12</text>
<text x="55.5" y="210">L9</text>
<text x="76.5" y="212.6">H10</text>
<text x="77" y="210">H5</text>
<text x="77.1" y="215.1">J4</text>
<text x="93" y="210">R13</text>
<text x="93.6" y="212.6">T4</text>
<text x="93.6" y="215.1">T8</text>
<text x="37.2" y="221.5">P11</text>
<text x="37.7" y="216.4">P5</text>
<text x="37.7" y="218.9">P8</text>
<text x="54.9" y="217.7">N11</text>
<text x="54.9" y="220.2">R11</text>
<text x="76.7" y="220.2">J13</text>
<text x="77.1" y="217.7">J8</text>
<text x="93" y="220.2">U10</text>
<text x="93.5" y="217.7">U4</text>
<text x="37.6" y="224">R5</text>
<text x="37.7" y="226.6">T5</text>
<text x="55" y="222.7">T10</text>
<text x="55" y="225.3">T12</text>
<text x="55.4" y="227.8">U8</text>
<text x="77" y="222.7">K4</text>
<text x="77.3" y="225.3">K8</text>
<text x="77.3" y="227.8">K9</text>
<text x="93" y="222.7">U12</text>
<text x="93.6" y="225.3">V4</text>
<text x="93.6" y="227.8">V8</text>
<text x="37.6" y="229.1">U5</text>
<text x="37.7" y="231.6">V5</text>
<text x="55" y="232.9">V10</text>
<text x="55.4" y="230.4">U9</text>
<text x="76.6" y="232.9">L10</text>
<text x="77.1" y="230.4">L4</text>
<text x="93.3" y="232.9">W4</text>
<text x="93.6" y="230.4">V9</text>
<text x="37" y="236.7">AB5</text>
<text x="37" y="239.3">AB8</text>
<text x="37.4" y="234.2">W5</text>
<text x="54.7" y="238">W11</text>
<text x="55" y="235.4">V12</text>
<text x="76.6" y="235.4">L12</text>
<text x="77.2" y="238">M3</text>
<text x="92.8" y="238">W13</text>
<text x="93.3" y="235.4">W8</text>
<text x="38" y="241.8">F5</text>
<text x="38" y="244.3">F8</text>
<text x="54.8" y="245.6">AA9</text>
<text x="55" y="243.1">Y12</text>
<text x="55.5" y="240.5">Y8</text>
<text x="76.9" y="243.1">M8</text>
<text x="77" y="245.6">N4</text>
<text x="77.2" y="240.5">M4</text>
<text x="93.1" y="245.6">Y10</text>
<text x="93.6" y="240.5">Y4</text>
<text x="93.6" y="243.1">Y5</text>
<text x="37.6" y="249.4">K5</text>
<text x="37.7" y="252">L2</text>
<text x="37.8" y="246.9">J5</text>
<text x="76.5" y="250.7">N13</text>
<text x="77" y="248.1">N8</text>
<text x="92.9" y="248.1">AA2</text>
<text x="92.9" y="250.7">AA4</text>
<text x="37.5" y="257">M5</text>
<text x="37.7" y="254.5">L5</text>
<text x="89.3" y="256.7">VSS</text>
<text x="92.4" y="255.8">AA11</text>
<text x="92.9" y="253.2">AA8</text>
<text x="37.6" y="259.6">N5</text>
</g>
<g font-size="1.8" fill="#0f0f0f">
<text x="165.9" y="28.5">A0</text>
<text x="97" y="33.8">A0</text>
<text x="117.3" y="33.5">DQ2</text>
<text x="117.3" y="31">DQ1</text>
<text x="165.9" y="33.5">A2</text>
<text x="165.9" y="31">A1</text>
<text x="28.1" y="41.4">DQ3</text>
<text x="28.1" y="38.9">DQ2</text>
<text x="28.1" y="36.3">DQ1</text>
<text x="97" y="41.4">A3</text>
<text x="97" y="38.9">A2</text>
<text x="97" y="36.3">A1</text>
<text x="117.3" y="41.2">DQ5</text>
<text x="117.3" y="38.6">DQ4</text>
<text x="117.3" y="36.1">DQ3</text>
<text x="165.9" y="41.2">A5</text>
<text x="165.9" y="38.6">A4</text>
<text x="165.9" y="36.1">A3</text>
<text x="28.1" y="43.9">DQ4</text>
<text x="28.1" y="46.5">DQ5</text>
<text x="97" y="46.5">A5</text>
<text x="97" y="43.9">A4</text>
<text x="117.3" y="46.2">DQ7</text>
<text x="117.3" y="43.7">DQ6</text>
<text x="165.9" y="46.2">A7</text>
<text x="165.9" y="43.7">A6</text>
<text x="28.1" y="49">DQ6</text>
<text x="28.1" y="51.6">DQ7</text>
<text x="97" y="51.6">A7</text>
<text x="97" y="49">A6</text>
<text x="116.3" y="53.9">DQ10</text>
<text x="117.3" y="48.8">DQ8</text>
<text x="117.3" y="51.3">DQ9</text>
<text x="165.9" y="48.8">A8</text>
<text x="165.9" y="51.3">A9</text>
<text x="25.8" y="59.2">DQS0P</text>
<text x="28" y="55.4">DM0</text>
<text x="97" y="54.1">A8</text>
<text x="97" y="56.6">A9</text>
<text x="116.3" y="56.4">DQ11</text>
<text x="116.3" y="58.9">DQ12</text>
<text x="25.7" y="61.7">DQS0N</text>
<text x="28.1" y="65.5">DQ8</text>
<text x="116.3" y="61.5">DQ13</text>
<text x="116.3" y="64">DQ14</text>
<text x="165.9" y="62.7">DM0</text>
<text x="165.9" y="65.3">DM1</text>
<text x="27.1" y="70.6">DQ10</text>
<text x="28.1" y="68.1">DQ9</text>
<text x="116.3" y="66.6">DQ15</text>
<text x="116.3" y="69.1">DQ16</text>
<text x="116.3" y="71.6">DQ17</text>
<text x="165.9" y="67.8">DM2</text>
<text x="165.9" y="70.4">DM3</text>
<text x="27.1" y="75.7">DQ12</text>
<text x="27.1" y="73.2">DQ11</text>
<text x="116.3" y="76.7">DQ19</text>
<text x="116.3" y="74.2">DQ18</text>
<text x="27.1" y="80.8">DQ14</text>
<text x="27.1" y="78.2">DQ13</text>
<text x="27.1" y="83.3">DQ15</text>
<text x="116.3" y="79.3">DQ20</text>
<text x="116.3" y="81.8">DQ21</text>
<text x="28" y="87.1">DM1</text>
<text x="97" y="84.6">CS0</text>
<text x="97" y="87.1">CS1</text>
<text x="116.3" y="84.3">DQ22</text>
<text x="116.3" y="86.9">DQ23</text>
<text x="116.5" y="89.4">DQ24</text>
<text x="165.9" y="88.1">DQS0N</text>
<text x="165.9" y="85.6">DQS0P</text>
<text x="25.7" y="93.5">DQS1N</text>
<text x="25.8" y="90.9">DQS1P</text>
<text x="116.5" y="92">DQ25</text>
<text x="116.5" y="94.5">DQ26</text>
<text x="165.9" y="94.5">DQS1N</text>
<text x="165.9" y="92">DQS1P</text>
<text x="27.1" y="97.3">DQ16</text>
<text x="27.1" y="99.8">DQ17</text>
<text x="97" y="101.1">ODT</text>
<text x="116.5" y="97">DQ27</text>
<text x="116.5" y="99.6">DQ28</text>
<text x="165.9" y="100.8">DQS2N</text>
<text x="165.9" y="98.3">DQS2P</text>
<text x="27.1" y="107.4">DQ20</text>
<text x="27.1" y="104.9">DQ19</text>
<text x="27.1" y="102.4">DQ18</text>
<text x="116.5" y="104.7">DQ30</text>
<text x="116.5" y="102.1">DQ29</text>
<text x="116.5" y="107.2">DQ31</text>
<text x="165.9" y="104.7">DQS3P</text>
<text x="165.9" y="107.2">DQS3N</text>
<text x="27.1" y="110">DQ21</text>
<text x="27.1" y="112.5">DQ22</text>
<text x="97.3" y="111">CLKP</text>
<text x="97.3" y="113.5">CLKN</text>
<text x="27.1" y="115.1">DQ23</text>
<text x="28" y="118.9">DM2</text>
<text x="97" y="116.8">CKE</text>
<text x="25.7" y="125.2">DQS2N</text>
<text x="25.8" y="122.7">DQS2P</text>
<text x="27.1" y="131.6">DQ25</text>
<text x="27.1" y="129">DQ24</text>
<text x="97" y="128">ZQ</text>
<text x="115.1" y="131.8">CLKP</text>
<text x="27.1" y="134.1">DQ26</text>
<text x="27.1" y="136.7">DQ27</text>
<text x="115" y="134.4">CLKN</text>
<text x="27.1" y="139.2">DQ28</text>
<text x="27.1" y="141.7">DQ29</text>
<text x="116.2" y="138.2">CKE</text>
<text x="116.4" y="140.7">CS0</text>
<text x="27.1" y="146.8">DQ31</text>
<text x="27.1" y="144.3">DQ30</text>
<text x="116.2" y="149.6">ODT</text>
<text x="116.4" y="145.8">CS1</text>
<text x="25.8" y="154.4">DQS3P</text>
<text x="28" y="150.6">DM3</text>
<text x="117.4" y="154.7">ZQ</text>
<text x="25.7" y="157">DQS3N</text>
</g>
</svg>
